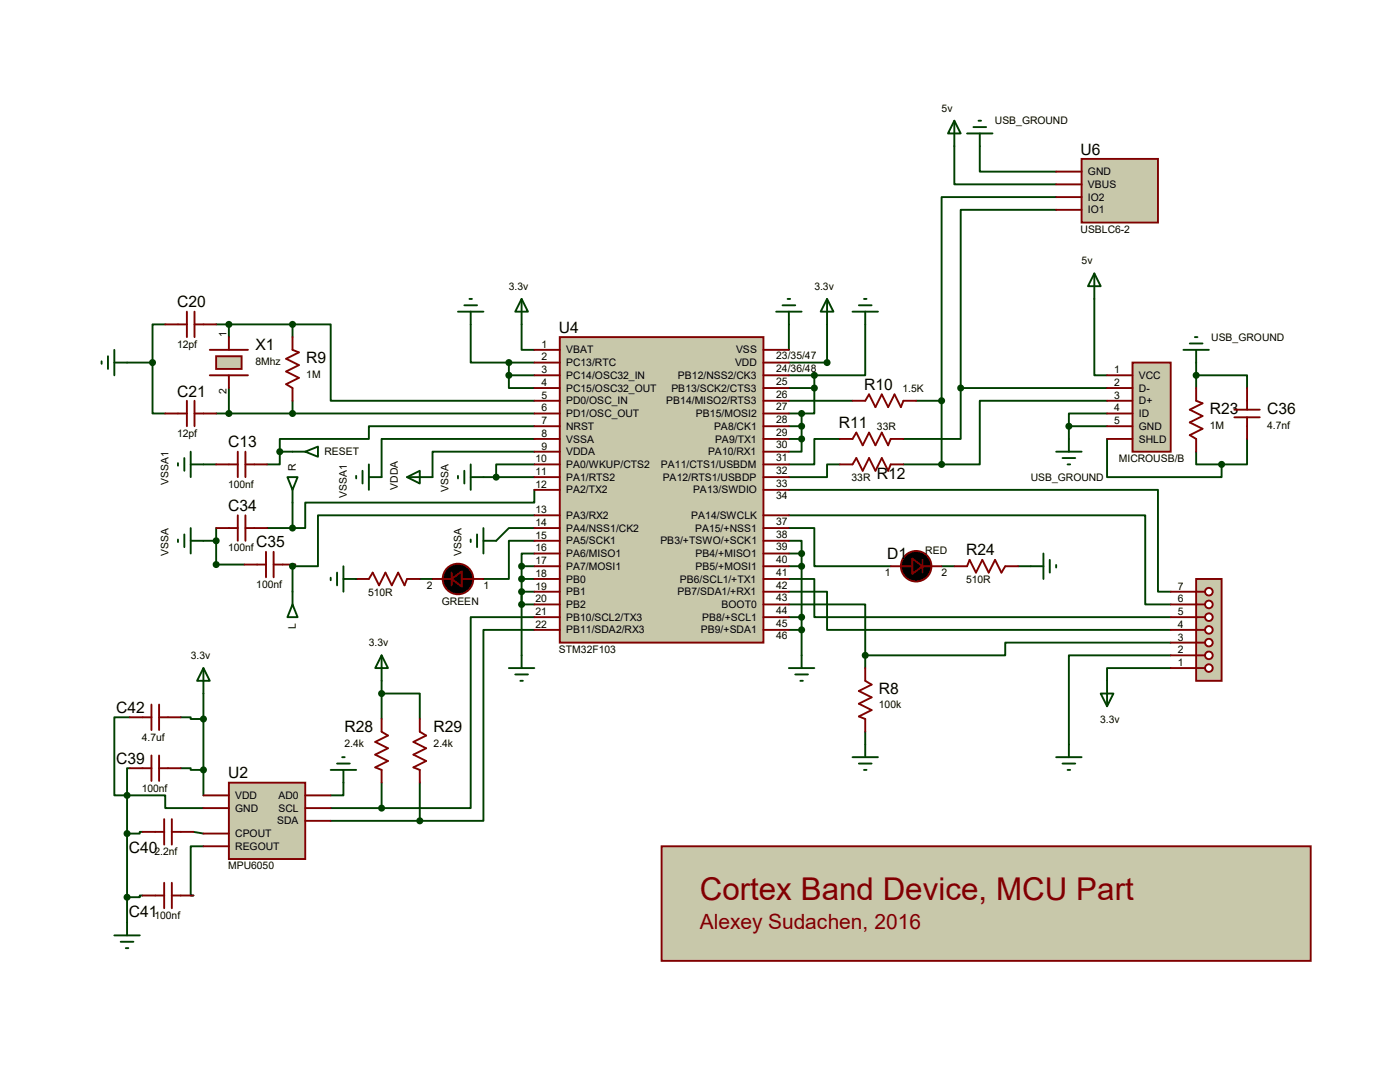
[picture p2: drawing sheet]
<svg xmlns="http://www.w3.org/2000/svg" width="279mm" height="216mm" viewBox="0 0 279 216" stroke-linecap="round" stroke-linejoin="round" font-family="sans-serif">
<g fill="none" stroke="#004000" stroke-width=".38">
<path d="M218.4 59.6v15.3h2.5M25.4 72.3h5M30.4 72.3v10.2h2.6M33 64.7h-2.6v7.6M43.1 64.7h15.3M45.7 64.7v2.6M58.4 64.7h7.6v15.3h40.6M58.4 64.7v2.6M93.9 64.7v7.6h12.7M104.1 64.7v5.1h2.5M238.7 74.9h10.2v2.5M238.7 72.3v5.1"/>
<path d="M40.6 92.7h2.5M96.5 95.2h10.1M106.6 87.6h-30.4v7.6M106.6 90.1h-20.3v5.1M106.6 97.7v2.6h-45.7v5.1h-2.5M106.6 92.7h-7.6v2.5M157.4 97.7h73.7v20.4h2.5M157.4 82.5h2.6v2.5h-2.6M167.6 87.6h-5.1v5.1h-5.1M167.6 92.7h-2.5v2.5h-7.7M220.9 87.6v7.6h22.9v-2.5M238.7 90.1v2.6h5.1"/>
<path d="M248.9 87.6v5.1h-5.1M40.6 107.9h2.5M43.1 105.4v7.2h5.7M53.3 105.4h5.1M58.4 100.3v5.1M58.4 113v5.1M58.9 112.6l-.5 .4M83.8 115.5h2.5M106.6 110.4h-2.5v2.6h2.5M106.6 105.4h-5l-2.6 2.5M106.6 102.8h-43.1v10.2h-5.1M106.6 107.9h-5v7.6h-5.1"/>
<path d="M106.6 118.1h-2.5v12.7M157.4 118.1h7.7v7.6h68.5M157.4 115.5h5.1v7.6h71.1M157.4 102.8h71.2v17.8h5M157.4 107.9h2.6v2.5h-2.6M157.4 105.4h5.1v7.6h15.3M187.9 113h2.6M203.2 113h2.5M104.1 120.6h2.5M157.4 125.7h2.6v5.1M233.6 130.8h-20.3v17.7M233.6 133.3h-12.7v2.5"/>
</g>
<circle cx="71.1" cy="115.5" r=".19" fill="#004000"/>
<g fill="none" stroke="#004000" stroke-width=".38">
<path d="M190.5 29.2v7.6h20.3M195.5 29.2v5h15.3M210.8 39.3h-22.9v40.7M210.8 41.9h-19.1v35.5M45.7 77.4v5.1M58.4 80v2.5M101.6 74.9v2.5h5M101.6 72.3v2.6M101.6 74.9h5M157.4 80h12.7M157.4 77.4h5.1M157.4 74.9h5.1"/>
<path d="M157.4 64.7v5.1M162.5 77.4v5.1h-2.5M162.5 74.9v2.5M165.1 64.7v7.6h-7.7M172.7 64.7v10.2h-10.2M182.8 80h5.1M187.9 80v12.7M191.7 77.4v10.2h-11.4M191.7 77.4h29.2M220.9 80h-25.4v12.7h-7.6M43.1 82.5h63.5M55.8 90.1v2.6h-2.5"/>
<path d="M55.8 90.1h2.6M106.6 85h-33v2.6h-17.8v2.5M157.4 87.6h2.6M160 87.6v2.5h-2.6M160 85v2.6M180.3 92.7h7.6M213.3 85v2.6M213.3 85h7.6M220.9 82.5h-7.6v2.5M104.1 113v5.1M104.1 115.5h2.5M157.4 113h2.6"/>
<path d="M160 110.4v15.3M40.6 138.4v20.3M76.2 138.4h7.6v5.1M76.2 135.8v7.7M106.6 123.1h-12.7v38.1h-17.7M106.6 125.7h-10.1v38.1h-12.7M157.4 120.6h15.3v10.2M157.4 123.1h2.6M172.7 130.8v2.5M233.6 128.2h-33v2.6h-27.9M25.4 158.7h7.6v2.5h7.6M25.4 158.7v25.4"/>
<path d="M25.9 153.3h-.5v5.4M25.9 143.1h-3.1v15.6h2.6M36.1 153.3h2v.3h2.5M36.1 143.1h2v.4h2.5M68.5 156.2v2.5h-2.5M76.2 156.2v5M83.8 156.2v7.6M172.7 146v2.5M28.4 166h-.5v.3h-2.5M28.4 178.7h-.5v.3h-2.5M38.6 166l2 .3M40.6 168.9h-2.5v9.8h.5"/>
<path d="M66 161.2h10.2M66 163.8h17.8"/>
</g>
<path d="M111.7 67.3h40.7v60.9h-40.7z" fill="#c8c8aa" stroke="#800000" stroke-width=".38"/>
<g fill="none" stroke="#800000" stroke-width=".38">
<path d="M41.9 69.8h7.6M41.9 74.9h7.6M106.6 69.8h5.1M106.6 72.3h5.1M106.6 74.9h5.1M106.6 77.4h5.1M106.6 80h5.1M152.4 69.8h5M152.4 72.3h5M152.4 74.9h5M152.4 77.4h5M152.4 80h5"/>
<path d="M106.6 82.5h5.1M106.6 85h5.1M106.6 90.1h5.1M106.6 87.6h5.1M106.6 92.7h5.1M106.6 95.2h5.1M106.6 97.7h5.1M152.4 82.5h5M152.4 85h5M152.4 90.1h5M152.4 87.6h5M152.4 92.7h5"/>
<path d="M152.4 95.2h5M152.4 97.7h5M106.6 118.1h5.1M106.6 115.5h5.1M106.6 113h5.1M106.6 110.4h5.1M106.6 107.9h5.1M106.6 105.4h5.1M106.6 102.8h5.1M152.4 118.1h5M152.4 115.5h5M152.4 113h5"/>
<path d="M152.4 110.4h5M152.4 107.9h5M152.4 105.4h5M152.4 102.8h5M106.6 125.7h5.1M106.6 123.1h5.1M106.6 120.6h5.1M152.4 125.7h5M152.4 123.1h5M152.4 120.6h5M172.7 133.3v2.5l1.2 .8-2.5 1.3 2.5 1.2-2.5 1.3 2.5 1.3-2.5 1.3 1.3 .5v2.5"/>
</g>
<path d="M165.1 59.6l1.2 2.6h-2.5zM165.1 59.6v5.1M71.1 95v.5M72.3 93.9v2.6M73.6 95.2h2.6M73.6 92.7v5M81.2 95.2l2.6-1.3v2.6zM81.2 95.2h5.1" fill="none" stroke="#004000" stroke-width=".38"/>
<path d="M43.1 71.1h5.1v2.5h-5.1z" fill="#c8c8aa" stroke="#800000" stroke-width=".38"/>
<g fill="none" stroke="#800000" stroke-width=".38">
<path d="M33 64.7h4.3M37.3 62.2v5.1M37.3 80v5M38.8 62.2v5.1M38.8 80v5M38.8 64.7h4.3M45.7 67.3v2.5M45.7 74.9v2.5M58.4 67.3v2.5l1.2 .5-2.5 1.3 2.5 1.3-2.5 1.2 2.5 1.3-2.5 1.3 1.3 .7v2.6M33 82.5h4.3M38.8 82.5h4.3M167.6 87.6h2.5l.8-1.3 1.3 2.6 1.2-2.6 1.3 2.6 1.3-2.6 1.2 2.6 .6-1.3h2.5"/>
<path d="M167.6 92.7h2.5l.8-1.3 1.3 2.5 1.2-2.5 1.3 2.5 1.3-2.5 1.2 2.5 .6-1.2h2.5"/>
</g>
<path d="M218.4 54.6l1.3 2.5h-2.6zM218.4 54.6v5M20.3 72.1v.5M21.5 71.1v2.5M22.8 72.3h2.6M22.8 69.8v5.1" fill="none" stroke="#004000" stroke-width=".38"/>
<g fill="#004000" stroke="#004000" stroke-width=".38">
<circle cx="30.4" cy="72.3" r=".51"/>
<circle cx="58.4" cy="64.7" r=".51"/>
<circle cx="45.7" cy="64.7" r=".51"/>
</g>
<path d="M238.7 115.5h5.1v20.3h-5.1z" fill="#c8c8aa" stroke="#800000" stroke-width=".38"/>
<path d="M238.7 133.3h1.8" fill="none" stroke="#800000" stroke-width=".38"/>
<circle cx="241.3" cy="133.3" r=".76" fill="#fff" stroke="#800000" stroke-width=".38"/>
<path d="M238.7 130.8h1.8" fill="none" stroke="#800000" stroke-width=".38"/>
<circle cx="241.3" cy="130.8" r=".76" fill="#fff" stroke="#800000" stroke-width=".38"/>
<path d="M238.7 128.2h1.8" fill="none" stroke="#800000" stroke-width=".38"/>
<circle cx="241.3" cy="128.2" r=".76" fill="#fff" stroke="#800000" stroke-width=".38"/>
<path d="M238.7 125.7h1.8" fill="none" stroke="#800000" stroke-width=".38"/>
<circle cx="241.3" cy="125.7" r=".76" fill="#fff" stroke="#800000" stroke-width=".38"/>
<path d="M238.7 123.1h1.8" fill="none" stroke="#800000" stroke-width=".38"/>
<circle cx="241.3" cy="123.1" r=".76" fill="#fff" stroke="#800000" stroke-width=".38"/>
<path d="M238.7 120.6h1.8" fill="none" stroke="#800000" stroke-width=".38"/>
<circle cx="241.3" cy="120.6" r=".76" fill="#fff" stroke="#800000" stroke-width=".38"/>
<path d="M238.7 118.1h1.8" fill="none" stroke="#800000" stroke-width=".38"/>
<circle cx="241.3" cy="118.1" r=".76" fill="#fff" stroke="#800000" stroke-width=".38"/>
<g fill="none" stroke="#800000" stroke-width=".38">
<path d="M43.1 105.4h4.4M47.5 102.8v5.1M48.8 112.6h4.3M49 102.8v5.1M49 105.4h4.3M53.1 110.1v5.1M54.6 110.1v5.1M54.6 112.6h4.3M233.6 118.1h5.1M233.6 133.3h5.1M233.6 130.8h5.1M233.6 128.2h5.1"/>
<path d="M233.6 125.7h5.1M233.6 123.1h5.1M233.6 120.6h5.1"/>
</g>
<g fill="none" stroke="#004000" stroke-width=".38">
<path d="M93.7 59.6h.5M91.4 62.2h5.1M92.7 60.9h2.5M93.9 62.2v2.5M35.5 107.7v.5M36.8 106.6v2.6M38.1 107.9h2.5M38.1 105.4v5M101.6 133.3h5M102.8 134.6h2.6M103.8 135.8h.6M104.1 130.8v2.5"/>
<path d="M157.4 133.3h5.1M158.7 134.6h2.5M159.7 135.8h.5M160 130.8v2.5M219.7 138.4h2.5l-1.3 2.5zM220.9 135.8v5.1M210.8 151.1h5.1M212 152.4h2.6M213.1 153.6h.5M213.3 148.5v2.6"/>
</g>
<g fill="#004000" stroke="#004000" stroke-width=".38">
<circle cx="104.1" cy="120.6" r=".51"/>
<circle cx="160" cy="82.5" r=".51"/>
<circle cx="160" cy="125.7" r=".51"/>
<circle cx="160" cy="110.4" r=".51"/>
<circle cx="160" cy="85" r=".51"/>
</g>
<path d="M226 72.3h7.6v17.8h-7.6z" fill="#c8c8aa" stroke="#800000" stroke-width=".38"/>
<g fill="none" stroke="#800000" stroke-width=".38">
<path d="M220.9 74.9h5.1M220.9 77.4h5.1M220.9 80h5.1M238.7 77.4v2.6l1.3 .5-2.6 1.2 2.6 1.3-2.6 1.3 2.6 1.3-2.6 1.2 1.3 .8v2.5M248.9 77.4v4.3M43.1 92.7h4.4M47.5 90.1v5.1M49 90.1v5.1M49 92.7h4.3M220.9 82.5h5.1M220.9 85h5.1M220.9 87.6h5.1"/>
<path d="M246.3 83.3h5.1M246.3 81.7h5.1M248.9 83.3v4.3M71.1 115.5h2.5l.8-1.2 1.2 2.5 1.3-2.5 1.3 2.5 1.3-2.5 1.2 2.5 .5-1.3h2.6M86.3 115.5h3.8M90.1 114.3v2.5M92.2 115.5h4.3M177.8 113h4.3M184.1 111.7v2.6M184.1 113h3.8M190.5 113h2.5l.5-1.3 1.3 2.6 1.2-2.6 1.3 2.6 1.3-2.6 1.3 2.6 .7-1.3h2.6"/>
</g>
<g fill="#004000" stroke="#004000" stroke-width=".38">
<circle cx="243.8" cy="92.7" r=".51"/>
<circle cx="238.7" cy="74.9" r=".51"/>
<circle cx="104.1" cy="113" r=".51"/>
<circle cx="101.6" cy="72.3" r=".51"/>
<circle cx="104.1" cy="118.1" r=".51"/>
<circle cx="43.1" cy="107.9" r=".51"/>
<circle cx="43.1" cy="112.6" r=".51"/>
<circle cx="58.4" cy="105.4" r=".51"/>
<circle cx="58.4" cy="113" r=".51"/>
<circle cx="99" cy="95.2" r=".51"/>
<circle cx="172.7" cy="130.8" r=".51"/>
<circle cx="160" cy="123.1" r=".51"/>
<circle cx="160" cy="113" r=".51"/>
<circle cx="104.1" cy="115.5" r=".51"/>
</g>
<g fill="none" stroke="#004000" stroke-width=".38">
<path d="M104.1 59.6l1.3 2.6h-2.6zM104.1 59.6v5.1M236.2 69.8h5.1M237.4 68.5h2.6M238.5 67.3h.5M238.7 69.8v2.5M35.5 92.4v.5M36.8 91.4v2.5M38.1 92.7h2.5M38.1 90.1v5.1M57.4 95.2h2l-1 2.5zM58.4 97.7v2.6"/>
<path d="M91.4 95v.5M92.7 93.9v2.6M93.9 95.2h2.6M93.9 92.7v5M58.4 118.1v2.5M66 115.3v.5M67.3 114.3v2.5M68.5 115.5h2.6M68.5 113v5.1M93.9 107.7v.5M95.2 106.6v2.6M96.5 107.9h2.5"/>
<path d="M96.5 105.4v5M205.7 113h2.5M208.2 110.4v5.1M209.5 111.7v2.6M210.8 112.7v.5M58.4 120.6l1 2.5h-2zM170.1 151.1h5.1M171.4 152.4h2.5M172.4 153.6h.5M172.7 148.5v2.6"/>
</g>
<g fill="#000" stroke="#800000" stroke-width=".38">
<path d="M90.1 115.5l2.1-1.5v3.1zM182.1 111.5l2 1.5-2 1.5z"/>
<circle cx="91.4" cy="115.5" r="3"/>
<circle cx="182.8" cy="113" r="3"/>
</g>
<path d="M132 168.9h129.6v22.8h-129.6z" fill="#c8c8aa" stroke="#800000" stroke-width=".38"/>
<path d="M170.1 80h2.6l.7-1.3 1.3 2.5 1.3-2.5 1.2 2.5 1.3-2.5 1.3 2.5 .5-1.2h2.5" fill="none" stroke="#800000" stroke-width=".38"/>
<g fill="#004000" stroke="#004000" stroke-width=".38">
<circle cx="160" cy="87.6" r=".51"/>
<circle cx="213.3" cy="85" r=".51"/>
<circle cx="165.1" cy="72.3" r=".51"/>
</g>
<path d="M210.8 90.1h5.1M212 91.4h2.6M213.1 92.7h.5M213.3 87.6v2.5" fill="none" stroke="#004000" stroke-width=".38"/>
<path d="M215.9 31.7h15.2v12.7h-15.2z" fill="#c8c8aa" stroke="#800000" stroke-width=".38"/>
<path d="M210.8 34.2h5.1M210.8 39.3h5.1M210.8 36.8h5.1M210.8 41.9h5.1" fill="none" stroke="#800000" stroke-width=".38"/>
<g fill="none" stroke="#004000" stroke-width=".38">
<path d="M190.5 24.1l1.2 2.5h-2.5zM190.5 24.1v5.1M193 26.6h5.1M194.3 25.4h2.5M195.3 24.1h.5M195.5 26.6v2.6M157.2 59.6h.5M172.4 59.6h.5M154.9 62.2h5.1M156.2 60.9h2.5M157.4 62.2v2.5M170.1 62.2h5.1"/>
<path d="M171.4 60.9h2.5M172.7 62.2v2.5M58.4 90.1h2.5M60.9 90.1l2.6-1v2zM40.6 133.3l1.3 2.5h-2.6zM40.6 133.3v5.1M76.2 130.8l1.2 2.5h-2.5zM76.2 130.8v5M22.8 186.6h5.1M24.1 187.9h2.5M25.1 189.2h.5M25.4 184.1v2.5"/>
</g>
<g fill="#004000" stroke="#004000" stroke-width=".38">
<circle cx="191.7" cy="77.4" r=".51"/>
<circle cx="187.9" cy="92.7" r=".51"/>
<circle cx="187.9" cy="80" r=".51"/>
<circle cx="101.6" cy="74.9" r=".51"/>
<circle cx="58.4" cy="82.5" r=".51"/>
<circle cx="45.7" cy="82.5" r=".51"/>
<circle cx="55.8" cy="90.1" r=".51"/>
<circle cx="162.5" cy="74.9" r=".51"/>
<circle cx="162.5" cy="77.4" r=".51"/>
</g>
<path d="M45.7 156.2h15.2v15.2h-15.2z" fill="#c8c8aa" stroke="#800000" stroke-width=".38"/>
<g fill="none" stroke="#800000" stroke-width=".38">
<path d="M25.9 153.3h4.3M25.9 143.1h4.3M30.2 140.6v5.1M30.2 150.7v5.1M31.7 140.6v5.1M31.7 150.7v5.1M31.7 153.3h4.4M31.7 143.1h4.4M40.6 158.7h5.1M60.9 158.7h5.1M76.2 143.5v2.5l1.2 .8-2.5 1.2 2.5 1.3-2.5 1.3 2.5 1.2-2.5 1.3 1.3 .5v2.6M83.8 143.5v2.5l1.2 .8-2.5 1.2 2.5 1.3-2.5 1.3 2.5 1.2-2.5 1.3 1.3 .5v2.6"/>
<path d="M28.4 166h4.4M28.4 178.7h4.4M32.8 163.4v5.1M32.8 176.1v5.1M34.3 163.4v5.1M34.3 176.1v5.1M34.3 166h4.3M34.3 178.7h4.3M40.6 161.2h5.1M40.6 168.9h5.1M40.6 166.3h5.1M60.9 161.2h5.1"/>
<path d="M60.9 163.8h5.1"/>
</g>
<g fill="#004000" stroke="#004000" stroke-width=".38">
<circle cx="76.2" cy="138.4" r=".51"/>
<circle cx="76.2" cy="161.2" r=".51"/>
<circle cx="83.8" cy="163.8" r=".51"/>
<circle cx="40.6" cy="153.6" r=".51"/>
<circle cx="25.4" cy="158.7" r=".51"/>
<circle cx="25.4" cy="166.3" r=".51"/>
<circle cx="25.4" cy="179" r=".51"/>
<circle cx="40.6" cy="143.5" r=".51"/>
</g>
<path d="M66 153.6h5.1M67.3 152.4h2.5M68.3 151.1h.5M68.5 153.6v2.6" fill="none" stroke="#004000" stroke-width=".38"/>
<text font-size="6.3" fill="#800000" x="139.7" y="179.6">Cortex Band Device, MCU Part</text>
<text font-size="4.2" fill="#800000" x="139.7" y="185.3">Alexey Sudachen, 2016</text>
<g font-size="3.1">
<text x="215.7" y="30.9">U6</text>
<text x="35.4" y="61.3">C20</text>
<text x="51" y="69.9">X1</text>
<text x="111.6" y="66.4">U4</text>
<text x="61.1" y="72.5">R9</text>
<text x="172.5" y="77.8">R10</text>
<text x="35.4" y="79.1">C21</text>
<text x="241.4" y="82.6">R23</text>
<text x="252.9" y="82.6">C36</text>
<text x="45.5" y="89.3">C13</text>
<text x="167.4" y="85.5">R11</text>
<text x="175" y="95.6">R12</text>
<text x="45.5" y="102">C34</text>
<text x="51.1" y="109.2">C35</text>
<text x="177" y="111.6">D1</text>
<text x="192.8" y="110.8">R24</text>
<text x="23.2" y="142.2">C42</text>
<text x="175.4" y="138.5">R8</text>
<text x="68.8" y="146.1">R28</text>
<text x="86.5" y="146.1">R29</text>
<text x="23.2" y="152.4">C39</text>
<text x="45.5" y="155.3">U2</text>
<text x="25.7" y="170.2">C40</text>
<text x="25.7" y="182.9">C41</text>
</g>
<g font-size="2.1">
<text x="187.9" y="22.3">5v</text>
<text x="198.5" y="24.8">USB_GROUND</text>
<text x="217.1" y="35">GND</text>
<text x="217.1" y="40">IO2</text>
<text x="217.1" y="37.5">VBUS</text>
<text x="215.7" y="46.5">USBLC6-2</text>
<text x="217.1" y="42.6">IO1</text>
<text x="215.9" y="52.7">5v</text>
<text x="101.6" y="57.8">3.3v</text>
<text x="162.5" y="57.8">3.3v</text>
<text x="35.3" y="69.4">12pf</text>
<text x="45.2" y="67.3" transform="rotate(-90 45.2 67.3)">1</text>
<text x="108" y="69.4">1</text>
<text x="108" y="71.9">2</text>
<text x="113" y="70.5">VBAT</text>
<text x="146.9" y="70.5">VSS</text>
<text x="154.9" y="71.7">23/35/47</text>
<text x="241.7" y="68">USB_GROUND</text>
<text x="51" y="72.8">8Mhz</text>
<text x="61.1" y="75.4">1M</text>
<text x="108" y="74.5">3</text>
<text x="108" y="77">4</text>
<text x="113" y="73.1">PC13/RTC</text>
<text x="113" y="75.6">PC14/OSC32_IN</text>
<text x="135.3" y="75.6">PB12/NSS2/CK3</text>
<text x="146.7" y="73.1">VDD</text>
<text x="154.9" y="74.3">24/36/48</text>
<text x="154.9" y="76.8">25</text>
<text x="222.3" y="74.5">1</text>
<text x="222.3" y="77">2</text>
<text x="227.3" y="75.6">VCC</text>
<text x="45.2" y="78.6" transform="rotate(-90 45.2 78.6)">2</text>
<text x="108" y="79.5">5</text>
<text x="108" y="82.1">6</text>
<text x="113" y="78.1">PC15/OSC32_OUT</text>
<text x="113" y="80.7">PD0/OSC_IN</text>
<text x="113" y="83.2">PD1/OSC_OUT</text>
<text x="133" y="80.7">PB14/MISO2/RTS3</text>
<text x="134" y="78.1">PB13/SCK2/CTS3</text>
<text x="138.9" y="83.2">PB15/MOSI2</text>
<text x="154.9" y="79.3">26</text>
<text x="154.9" y="81.9">27</text>
<text x="180.1" y="78.3">1.5K</text>
<text x="222.3" y="79.5">3</text>
<text x="222.3" y="82.1">4</text>
<text x="227.3" y="78.1">D-</text>
<text x="227.3" y="80.7">D+</text>
<text x="227.3" y="83.2">ID</text>
<text x="35.3" y="87.2">12pf</text>
<text x="108" y="84.6">7</text>
<text x="108" y="89.7">9</text>
<text x="108" y="87.2">8</text>
<text x="113" y="85.8">NRST</text>
<text x="113" y="88.3">VSSA</text>
<text x="142.5" y="85.8">PA8/CK1</text>
<text x="142.7" y="88.3">PA9/TX1</text>
<text x="154.9" y="84.4">28</text>
<text x="154.9" y="87">29</text>
<text x="154.9" y="89.5">30</text>
<text x="175" y="85.9">33R</text>
<text x="222.3" y="84.6">5</text>
<text x="227.3" y="85.8">GND</text>
<text x="227.3" y="88.3">SHLD</text>
<text x="241.4" y="85.5">1M</text>
<text x="252.9" y="85.5">4.7nf</text>
<text x="59.1" y="93.9" transform="rotate(-90 59.1 93.9)">R</text>
<text x="64.7" y="90.8">RESET</text>
<text x="106.9" y="92.2">10</text>
<text x="106.9" y="94.8">11</text>
<text x="113" y="90.8">VDDA</text>
<text x="113" y="93.4">PA0/WKUP/CTS2</text>
<text x="113" y="95.9">PA1/RTS2</text>
<text x="131.9" y="93.4">PA11/CTS1/USBDM</text>
<text x="132.3" y="95.9">PA12/RTS1/USBDP</text>
<text x="141.3" y="90.8">PA10/RX1</text>
<text x="154.9" y="92">31</text>
<text x="154.9" y="94.6">32</text>
<text x="205.7" y="95.9">USB_GROUND</text>
<text x="223.3" y="92.2">MICROUSB/B</text>
<text x="33.7" y="96.9" transform="rotate(-90 33.7 96.9)">VSSA1</text>
<text x="45.5" y="97.3">100nf</text>
<text x="69.2" y="99.4" transform="rotate(-90 69.2 99.4)">VSSA1</text>
<text x="79.4" y="97.7" transform="rotate(-90 79.4 97.7)">VDDA</text>
<text x="89.5" y="98.3" transform="rotate(-90 89.5 98.3)">VSSA</text>
<text x="106.9" y="97.3">12</text>
<text x="113" y="98.5">PA2/TX2</text>
<text x="138.3" y="98.5">PA13/SWDIO</text>
<text x="154.9" y="99.7">34</text>
<text x="154.9" y="97.1">33</text>
<text x="169.9" y="96.1">33R</text>
<text x="106.9" y="107.5">15</text>
<text x="106.9" y="104.9">14</text>
<text x="106.9" y="102.4">13</text>
<text x="113" y="106.1">PA4/NSS1/CK2</text>
<text x="113" y="103.5">PA3/RX2</text>
<text x="138" y="103.5">PA14/SWCLK</text>
<text x="138.7" y="106.1">PA15/+NSS1</text>
<text x="154.9" y="107.3">38</text>
<text x="154.9" y="104.7">37</text>
<text x="33.7" y="111" transform="rotate(-90 33.7 111)">VSSA</text>
<text x="45.5" y="110">100nf</text>
<text x="92.1" y="111" transform="rotate(-90 92.1 111)">VSSA</text>
<text x="106.9" y="112.6">17</text>
<text x="106.9" y="110">16</text>
<text x="113" y="113.7">PA7/MOSI1</text>
<text x="113" y="111.2">PA6/MISO1</text>
<text x="113" y="108.6">PA5/SCK1</text>
<text x="131.8" y="108.6">PB3/+TSWO/+SCK1</text>
<text x="138.8" y="113.7">PB5/+MOSI1</text>
<text x="138.8" y="111.2">PB4/+MISO1</text>
<text x="154.9" y="112.4">40</text>
<text x="154.9" y="109.8">39</text>
<text x="184.7" y="110.5">RED</text>
<text x="51.1" y="117.3">100nf</text>
<text x="73.4" y="118.9">510R</text>
<text x="85.2" y="117.4">2</text>
<text x="96.5" y="117.4">1</text>
<text x="106.9" y="117.6">19</text>
<text x="106.9" y="115.1">18</text>
<text x="113" y="118.8">PB1</text>
<text x="113" y="116.2">PB0</text>
<text x="135.2" y="118.8">PB7/SDA1/+RX1</text>
<text x="135.7" y="116.2">PB6/SCL1/+TX1</text>
<text x="154.9" y="120">43</text>
<text x="154.9" y="117.4">42</text>
<text x="154.9" y="114.9">41</text>
<text x="176.6" y="114.9">1</text>
<text x="187.9" y="114.9">2</text>
<text x="192.8" y="116.3">510R</text>
<text x="235" y="117.6">7</text>
<text x="59.1" y="125.6" transform="rotate(-90 59.1 125.6)">L</text>
<text x="88.2" y="120.7">GREEN</text>
<text x="106.9" y="125.3">22</text>
<text x="106.9" y="122.7">21</text>
<text x="106.9" y="120.2">20</text>
<text x="113" y="123.9">PB10/SCL2/TX3</text>
<text x="113" y="121.3">PB2</text>
<text x="140.1" y="123.9">PB8/+SCL1</text>
<text x="144" y="121.3">BOOT0</text>
<text x="154.9" y="122.5">44</text>
<text x="154.9" y="125.1">45</text>
<text x="235" y="125.3">4</text>
<text x="235" y="122.7">5</text>
<text x="235" y="120.2">6</text>
<text x="38.1" y="131.5">3.3v</text>
<text x="73.6" y="128.9">3.3v</text>
<text x="111.5" y="130.3">STM32F103</text>
<text x="113" y="126.4">PB11/SDA2/RX3</text>
<text x="139.9" y="126.4">PB9/+SDA1</text>
<text x="154.9" y="127.6">46</text>
<text x="235" y="130.3">2</text>
<text x="235" y="127.8">3</text>
<text x="235" y="132.9">1</text>
<text x="175.4" y="141.4">100k</text>
<text x="28.3" y="147.8">4.7uf</text>
<text x="68.8" y="149">2.4k</text>
<text x="86.5" y="149">2.4k</text>
<text x="219.5" y="144.2">3.3v</text>
<text x="28.3" y="157.9">100nf</text>
<text x="46.9" y="162">GND</text>
<text x="46.9" y="159.4">VDD</text>
<text x="55.6" y="162">SCL</text>
<text x="55.6" y="159.4">AD0</text>
<text x="46.9" y="167">CPOUT</text>
<text x="55.3" y="164.5">SDA</text>
<text x="30.8" y="170.6">2.2nf</text>
<text x="45.5" y="173.5">MPU6050</text>
<text x="46.9" y="169.6">REGOUT</text>
<text x="30.8" y="183.3">100nf</text>
</g>
</svg>
